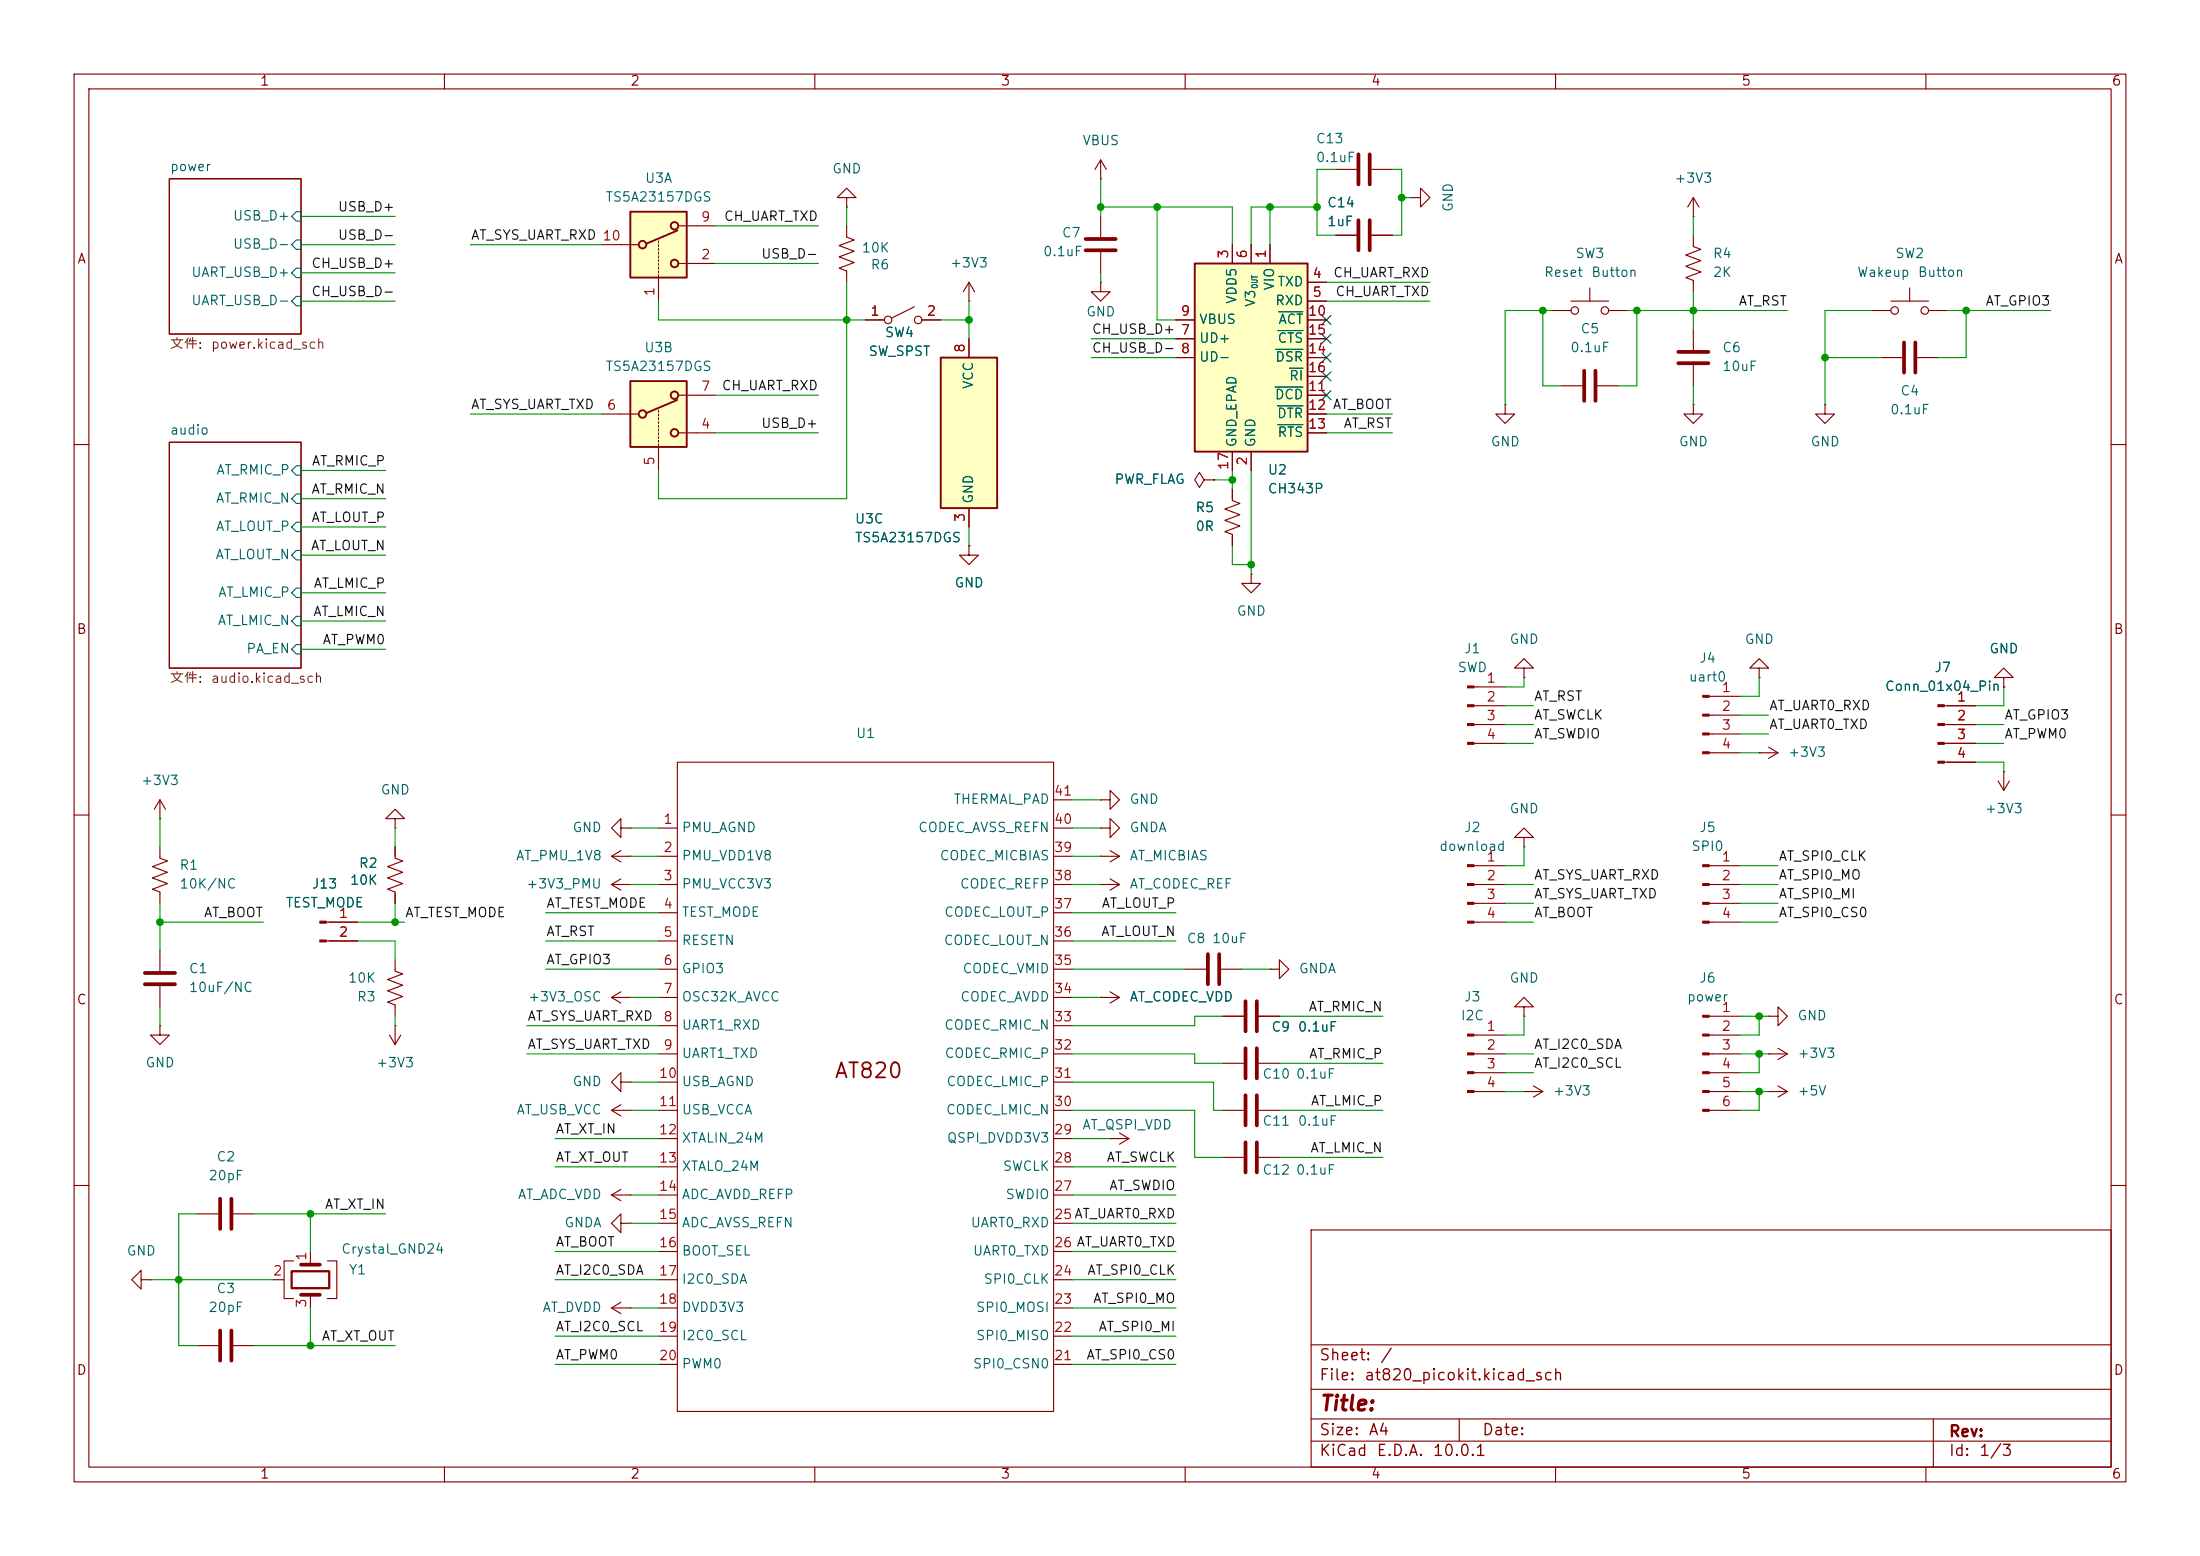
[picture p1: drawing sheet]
<svg xmlns="http://www.w3.org/2000/svg" width="297mm" height="210mm" viewBox="0 0 297 210" stroke-linecap="round" stroke-linejoin="round" font-family="sans-serif">
<g fill="none" stroke="#840000" stroke-width=".15">
<path d="M10 10h277v190h-277zM12 12h273v186h-273zM60 10v2M110 10v2M160 10v2M210 10v2M260 10v2M22.9 24.1h17.7v21h-17.7zM214.6 38.9v1.7M228.6 31.8v1.5l1 .4-2 .7 2 .8-2 .7 2 .8-2 .8 1 .3v1.6M228.6 29.2h.1M228.6 26.7v2.5"/>
<path d="M228.6 26.7l-.8 1.2M228.6 26.7l.8 1.2M257.8 38.9v1.7M22.9 59.7h17.7v30.5h-17.7zM209.5 41.9h2.6M210.8 52.1h2.8M212.1 40.6h5.1M215.6 52.1h2.8M217.2 41.9h2.5M228.6 54.6v1.3h1.3l-1.3 1.3-1.3-1.3h1.3M228.6 54.6h.1M228.6 44.5v2.7"/>
<path d="M228.6 49.3v2.8M246.4 54.6v1.3h1.2l-1.2 1.3-1.3-1.3h1.3M246.4 54.6h.1M252.7 41.9h2.6M255.3 40.6h5M260.3 41.9h2.6M10 60h2M130.8 73.7v1.2h1.3l-1.3 1.3-1.3-1.3h1.3M130.8 73.7h.1M166.4 66v1.6l1 .3-2 .8 2 .8-2 .7 2 .8-2 .8 1 .3v1.6M285 60h2M10 110h2"/>
<path d="M53.3 114.3v1.5l1.1 .4-2.1 .8 2.1 .7-2.1 .8 2.1 .8-2.1 .7 1 .4v1.5M53.3 110.5h1.3l-1.3-1.3-1.2 1.3h1.2v1.3M53.3 111.8h.1M285 110h2M82.5 134.6l1.3 .8M82.5 134.6h2.6M83.8 133.9l-1.3 .7M85.1 134.6h.1M82.5 149.9l1.3 .7M82.5 149.9h2.6M83.8 149.1l-1.3 .8M85.1 149.9h.1"/>
<path d="M165.1 156.2h2.8M165.1 149.9h2.8M169.9 156.2h2.8M169.9 149.9h2.8M10 160h2M36.8 172.7h1.6M39.6 170.2h-1.2v5.1h1.2M41.9 168.9v1.8M41.9 174.8v1.7M44.2 170.2h1.3v5.1h-1.3M82.5 176.5l1.3 .8M82.5 176.5h2.6"/>
<path d="M82.5 161.3l1.3 .8M82.5 161.3h2.6M83.8 175.8l-1.3 .7M83.8 160.5l-1.3 .8M85.1 176.5h.1M85.1 161.3h.1M177 166h108v32h-108zM285 160h2M60 198v2M110 198v2M160 198v2M177 194.5h108"/>
<path d="M177 191.5h108M177 187.5h108M177 181.5h108M197 191.5v3M210 198v2M260 198v2M261 191.5v6.5"/>
<circle cx="212.6" cy="41.9" r=".51"/>
<circle cx="216.7" cy="41.9" r=".51"/>
<circle cx="255.8" cy="41.9" r=".51"/>
<circle cx="259.8" cy="41.9" r=".51"/>
</g>
<path d="M39.4 29.2l.6-.6h.6v1.2h-.6zM39.4 33l.6-.6h.6v1.3h-.6zM39.4 36.8l.6-.6h.6v1.3h-.6zM39.4 40.6l.6-.6h.6v1.3h-.6zM39.4 67.3l.6-.6h.6v1.2h-.6zM39.4 71.1l.6-.6h.6v1.3h-.6zM40 62.9h.6v1.2h-.6l-.6-.6zM40 74.3h.6v1.3h-.6l-.6-.7zM39.4 80l.6-.6h.6v1.2h-.6zM40 83.2h.6v1.3h-.6l-.6-.7zM40 87h.6v1.3h-.6l-.6-.7z" fill="none" stroke="#006464" stroke-width=".15"/>
<path d="M213.9 50v4.1M215.4 50v4.1M226.6 47.5h4M226.6 49h4M168.1 147.8v4.1M168.1 154.2v4M169.7 147.8v4.1M169.7 154.2v4M40.6 170.7h2.6M40.6 174.8h2.6" fill="none" stroke="#840000" stroke-width=".51"/>
<path d="M39.4 171.6h5v2.3h-5z" fill="none" stroke="#840000" stroke-width=".3"/>
<path d="M127 48.3h7.6v20.3h-7.6z" fill="#ffffc2"/>
<path d="M127 48.3h7.6v20.3h-7.6z" fill="none" stroke="#840000" stroke-width=".25"/>
<g fill="none" stroke="#840000" stroke-width=".15">
<path d="M190.5 26.7h1.3v-1.3l1.2 1.3-1.2 1.2v-1.2M190.5 26.7h.1M116.8 43.2h2.6M123.4 41.4l-3 1.5M124.5 43.2h2.5M130.8 45.7v2.6M130.8 68.6v2.5M148.6 111.8h1.3v-1.3l1.2 1.3-1.2 1.2v-1.2M148.6 111.8h.1M148.6 108h1.3v-1.3l1.2 1.3-1.2 1.2v-1.2M148.6 108h.1M148.6 115.6h.1"/>
<path d="M148.6 119.4h.1M148.6 115.6h2.5M148.6 119.4h2.5M149.9 114.8l1.2 .8M149.9 118.6l1.2 .8M151.1 115.6l-1.2 .7M151.1 119.4l-1.2 .7M148.6 134.6h.1M148.6 134.6h2.5M149.9 133.9l1.2 .7M151.1 134.6l-1.2 .8M160 130.8h2.8"/>
<path d="M164.8 130.8h2.8M165.1 137.2h2.8M169.9 137.2h2.8M171.4 130.8h1.3v-1.3l1.3 1.3-1.3 1.3v-1.3M171.4 130.8h.1M83.8 146.1v-1.3l-1.3 1.3 1.3 1.2v-1.2h1.3M85.1 146.1h.1M149.9 153.7h.1M149.9 153.7h2.5M151.1 152.9l1.3 .8M152.4 153.7l-1.3 .7M165.1 143.5h2.8"/>
<path d="M169.9 143.5h2.8"/>
<circle cx="119.9" cy="43.2" r=".51"/>
<circle cx="124" cy="43.2" r=".51"/>
</g>
<path d="M163.1 128.8v4M164.6 128.8v4M168.1 135.1v4.1M169.7 135.1v4.1M168.1 141.5v4M169.7 141.5v4" fill="none" stroke="#840000" stroke-width=".51"/>
<path d="M85.1 51.4h7.6v8.9h-7.6z" fill="#ffffc2"/>
<g fill="none" stroke="#840000" stroke-width=".15">
<path d="M81.3 55.9h4.8M88.9 55.4v.2M88.9 55.9v.2M88.9 56.4v.2M88.9 56.9v.3M88.9 57.4v.3M88.9 57.9v.3M88.9 58.4v.3M88.9 58.9v.3M88.9 59.4v.3M88.9 59.9v.3M91.7 53.3h4.8"/>
<path d="M91.7 58.4h4.8M88.9 60.5v3M88.9 111.8h2.5M88.9 115.6h2.5M88.9 119.4h2.5M91.4 102.9h50.8v87.6h-50.8zM142.2 111.8h2.6M142.2 115.6h2.6M142.2 119.4h2.6M142.2 108h2.6M88.9 123.2h2.5M88.9 127h2.5"/>
<path d="M88.9 130.8h2.5M88.9 134.6h2.5M88.9 138.4h2.5M142.2 123.2h2.6M142.2 127h2.6M142.2 130.8h2.6M142.2 134.6h2.6M142.2 138.4h2.6M88.9 142.2h2.5M88.9 146.1h2.5M88.9 149.9h2.5M88.9 153.7h2.5"/>
<path d="M88.9 157.5h2.5M142.2 142.2h2.6M142.2 146.1h2.6M142.2 149.9h2.6M142.2 153.7h2.6M142.2 157.5h2.6M88.9 161.3h2.5M88.9 165.1h2.5M88.9 168.9h2.5M88.9 172.7h2.5M88.9 176.5h2.5M142.2 161.3h2.6"/>
<path d="M142.2 165.1h2.6M142.2 168.9h2.6M142.2 172.7h2.6M142.2 176.5h2.6M88.9 180.3h2.5M88.9 184.2h2.5M142.2 180.3h2.6M142.2 184.2h2.6"/>
</g>
<g fill="none" stroke="#840000" stroke-width=".25">
<path d="M85.1 51.4h7.6v8.9h-7.6zM91.4 54l-4.2 1.8"/>
<circle cx="86.7" cy="55.9" r=".51"/>
<circle cx="91.1" cy="53.3" r=".51"/>
<circle cx="91.1" cy="58.4" r=".51"/>
</g>
<path d="M161.3 35.6h15.2v25.4h-15.2z" fill="#ffffc2"/>
<path d="M161.3 35.6h15.2v25.4h-15.2z" fill="none" stroke="#840000" stroke-width=".25"/>
<g fill="none" stroke="#840000" stroke-width=".15">
<path d="M114.3 30.5v1.5l1 .4-2 .7 2 .8-2 .8 2 .7-2 .8 1 .4v1.5M130.8 38.1l-.8 1.3M130.8 38.1l.8 1.3M130.8 38.1v2.5M148.6 24.1h.1M148.6 38.1v1.3h1.3l-1.3 1.2-1.3-1.2h1.3M148.6 38.1h.1M148.6 21.6l-.8 1.3M148.6 21.6l.8 1.3M148.6 21.6v2.5M148.6 29.2v2.8M148.6 34v2.8"/>
<path d="M166.4 33v2.6M168.9 33v2.6M171.4 33v2.6M176.5 38.1h2.6M180.3 31.8h2.8M185.2 31.8h2.8M130.8 40.6h.1M158.7 45.7h2.6M158.7 48.3h2.6M158.7 43.2h2.6M176.5 40.6h2.6M176.5 45.7h2.6"/>
<path d="M176.5 48.3h2.6M176.5 43.2h2.6M176.5 53.3h2.6M176.5 55.9h2.6M176.5 58.4h2.6M176.5 50.8h2.6M203.2 54.6v1.3h1.3l-1.3 1.3-1.3-1.3h1.3M203.2 54.6h.1M162.6 64.8l-.7-1-.6 1 .6 1 .7-1h1.2M163.8 64.8h.1M166.4 61v2.5M168.9 77.5v1.2h1.3l-1.3 1.3-1.3-1.3h1.3"/>
<path d="M168.9 77.5h.1M168.9 61v2.5M83.8 111.8v-1.3l-1.3 1.3 1.3 1.2v-1.2h1.3M85.1 111.8h.1M199 116.8h4.2M199 119.4h4.2M230.7 116.8h4.2M230.7 119.4h4.2M237.5 101.6h.1M237.5 101.6h2.5M238.8 100.8l1.2 .8M240 101.6l-1.2 .8"/>
<path d="M44 124.5h4.3M44 127h4.3M199 124.5h4.2M199 121.9h4.2M230.7 124.5h4.2M230.7 121.9h4.2M238.8 137.2h1.2v-1.3l1.3 1.3-1.3 1.2v-1.2M238.8 137.2h.1M19 172.7v-1.2l-1.2 1.2 1.2 1.3v-1.3h1.3M20.3 172.7h.1M26.7 181.6h2.8M31.5 181.6h2.8"/>
</g>
<path d="M172.1 52.2h3.8M172.2 47.2h3.7M172.4 54.8h3.5M172.5 57.3h3.4M172.5 44.6h3.4M172.6 42.1h3.3M174.1 49.7h1.8" fill="none" stroke="#006464" stroke-width=".15"/>
<path d="M146.6 32.3h4M146.6 33.8h4M183.4 29.7v4.1M184.9 29.7v4.1M29.7 179.6v4M31.2 179.6v4" fill="none" stroke="#840000" stroke-width=".51"/>
<g fill="#840000" stroke="#840000" stroke-width=".15">
<path d="M43.2 124.3h.8v.3h-.8z"/>
<path d="M43.2 126.9h.8v.2h-.8z"/>
<path d="M198.1 116.7h.9v.3h-.9z"/>
<path d="M198.1 119.3h.9v.2h-.9z"/>
<path d="M198.1 121.8h.9v.2h-.9z"/>
<path d="M198.1 124.3h.9v.3h-.9z"/>
<path d="M229.9 116.7h.8v.3h-.8z"/>
<path d="M229.9 119.3h.8v.2h-.8z"/>
<path d="M229.9 121.8h.8v.2h-.8z"/>
<path d="M229.9 124.3h.8v.3h-.8z"/>
</g>
<path d="M85.1 28.6h7.6v8.9h-7.6z" fill="#ffffc2"/>
<g fill="none" stroke="#840000" stroke-width=".15">
<path d="M81.3 33h4.8M88.9 32.5v.3M88.9 33v.3M88.9 33.5v.3M88.9 34v.3M88.9 34.5v.3M88.9 35.1v.2M88.9 35.6v.2M88.9 36.1v.2M88.9 36.6v.2M88.9 37.1v.2M88.9 37.6v3"/>
<path d="M91.7 30.5h4.8M91.7 35.6h4.8M114.3 26.7h1.3l-1.3-1.3-1.3 1.3h1.3v1.2M114.3 27.9h.1M166.4 33v2.6M168.9 33v2.6M171.4 33v2.6M176.5 38.1h2.6M180.3 22.9h2.8M180.3 31.8h2.8M185.2 22.9h2.8M185.2 31.8h2.8"/>
<path d="M116.8 43.2h2.6M124.5 43.2h2.5M130.8 45.7v2.6M158.7 48.3h2.6M158.7 43.2h2.6M158.7 45.7h2.6M176.5 48.3h2.6M176.5 43.2h2.6M176.5 40.6h2.6M176.5 45.7h2.6M176.5 53.3h2.6M176.5 55.9h2.6"/>
<path d="M176.5 58.4h2.6M176.5 50.8h2.6M254 48.3h2.8M258.8 48.3h2.8M130.8 73.7h.1M130.8 68.6v2.5M163.8 64.8h.1M166.4 61v2.5M166.4 66v1.3M166.4 72.4v1.3M168.9 61v2.5M199 95.3h4.2"/>
<path d="M199 97.8h4.2M199 92.7h4.2M205.7 90.2h1.3l-1.3-1.3-1.2 1.3h1.2v1.2M205.7 91.4h.1M230.7 94h4.2M230.7 96.5h4.2M230.7 99.1h4.2M237.5 90.2h1.3l-1.3-1.3-1.3 1.3h1.3v1.2M237.5 91.4h.1M262.5 95.3h4.2M262.5 97.8h4.2M270.5 91.4h1.3l-1.3-1.2-1.3 1.2h1.3v1.3"/>
<path d="M270.5 92.7h.1M21.6 114.3v1.5l1 .4-2 .8 2 .7-2 .8 2 .8-2 .7 1 .4v1.5M21.6 110.5h.1M21.6 108v2.5M21.6 108l-.8 1.2M21.6 108l.8 1.2M53.3 114.3v1.3M82.5 119.4l1.3 .7M82.5 119.4h2.6M82.5 115.6l1.3 .7M82.5 115.6h2.6M83.8 118.6l-1.3 .8"/>
<path d="M83.8 114.8l-1.3 .8M85.1 119.4h.1M85.1 115.6h.1M199 100.3h4.2M205.7 113h1.3l-1.3-1.2-1.2 1.2h1.2v1.3M205.7 114.3h.1M230.7 101.6h4.2M262.5 100.3h4.2M262.5 102.9h4.2M269.7 105.4l.8 1.3M270.5 104.1h.1M270.5 104.1v2.6"/>
<path d="M271.3 105.4l-.8 1.3M21.6 138.4v1.3h1.3l-1.3 1.3-1.3-1.3h1.3M21.6 138.4h.1M21.6 128.3v2.8M21.6 133.1v2.8M44.4 124.5h3.9M44.4 127h3.9M52.6 139.7l.7 1.3M53.3 129.5v1.6l1.1 .3-2.1 .8 2.1 .8-2.1 .7 2.1 .8-2.1 .8 1 .3v1.6M53.3 138.4h.1M53.3 120.7v1.2M53.3 138.4v2.6"/>
<path d="M54.1 139.7l-.8 1.3M148.6 134.6h.1M165.1 137.2h2.8M169.9 137.2h2.8M199 139.7h4.2M205.7 135.9h1.3l-1.3-1.3-1.2 1.3h1.2v1.3M205.7 137.2h.1M230.7 139.7h4.2M230.7 137.2h4.2M199 147.3h4.2M199 142.2h4.2M199 144.8h4.2"/>
<path d="M205.7 147.3h.1M205.7 147.3h2.6M207 146.6l1.3 .7M208.3 147.3l-1.3 .8M230.7 147.3h4.2M230.7 142.2h4.2M230.7 144.8h4.2M230.7 149.9h4.2M238.8 142.2h.1M238.8 147.3h.1M238.8 147.3h2.5M238.8 142.2h2.5"/>
<path d="M240 141.5l1.3 .7M240 146.6l1.3 .7M241.3 142.2l-1.3 .8M241.3 147.3l-1.3 .8M26.7 163.8h2.8M31.5 163.8h2.8M83.8 165.1v-1.3l-1.3 1.3 1.3 1.3v-1.3h1.3M85.1 165.1h.1"/>
</g>
<g fill="none" stroke="#840000" stroke-width=".25">
<path d="M85.1 28.6h7.6v8.9h-7.6zM91.4 31.1l-4.2 1.8"/>
<circle cx="86.7" cy="33" r=".51"/>
<circle cx="91.1" cy="30.5" r=".51"/>
<circle cx="91.1" cy="35.6" r=".51"/>
</g>
<path d="M183.4 20.8v4.1M184.9 20.8v4.1M257 46.2v4.1M258.6 46.2v4.1M19.6 131.3h4M19.6 132.8h4M29.7 161.8v4.1M31.2 161.8v4.1" fill="none" stroke="#840000" stroke-width=".51"/>
<g fill="#840000" stroke="#840000" stroke-width=".15">
<path d="M198.1 139.6h.9v.2h-.9z"/>
<path d="M198.1 142.1h.9v.3h-.9z"/>
<path d="M198.1 144.7h.9v.2h-.9z"/>
<path d="M198.1 147.2h.9v.2h-.9z"/>
<path d="M229.9 137h.8v.3h-.8z"/>
<path d="M229.9 139.6h.8v.2h-.8z"/>
<path d="M229.9 142.1h.8v.3h-.8z"/>
<path d="M229.9 144.7h.8v.2h-.8z"/>
<path d="M229.9 147.2h.8v.2h-.8z"/>
<path d="M229.9 149.7h.8v.3h-.8z"/>
<path d="M229.9 93.9h.8v.2h-.8z"/>
<path d="M229.9 96.4h.8v.2h-.8z"/>
<path d="M229.9 98.9h.8v.3h-.8z"/>
<path d="M229.9 101.5h.8v.2h-.8z"/>
<path d="M261.6 95.1h.9v.3h-.9z"/>
<path d="M261.6 97.7h.9v.2h-.9z"/>
<path d="M261.6 100.2h.9v.3h-.9z"/>
<path d="M261.6 102.7h.9v.3h-.9z"/>
<path d="M198.1 92.6h.9v.2h-.9z"/>
<path d="M198.1 95.1h.9v.3h-.9z"/>
<path d="M198.1 97.7h.9v.2h-.9z"/>
<path d="M198.1 100.2h.9v.3h-.9z"/>
</g>
<g fill="none" stroke="#009600" stroke-width=".15">
<path d="M40.6 33h12.7M40.6 36.8h12.7M40.6 29.2h12.7M63.5 33h17.8M96.5 30.5h14M96.5 35.6h14M114.3 38.1v29.2h-25.4v-3.8M114.3 27.9v2.6M148.6 27.9h17.8v5.1M148.6 24.1v5.1M148.6 36.8v1.3M156.2 27.9v15.3h2.5"/>
<path d="M171.4 27.9v5.1M177.8 27.9h-8.9v5.1M179.1 38.1h13.9M180.3 22.9h-2.5v8.9h2.5M188 22.9h1.2v8.9h-1.2M189.2 26.7h1.3M228.6 29.2v2.6M228.6 39.4v5.1M40.6 40.6h12.7M63.5 55.9h17.8M88.9 40.6v2.6h27.9M96.5 53.3h14"/>
<path d="M96.5 58.4h14M127 43.2h3.8M130.8 40.6v5.1M147.3 45.7h11.4M147.3 48.3h11.4M179.1 55.9h8.9M179.1 58.4h8.9M179.1 40.6h13.9M208.3 41.9v10.2h2.5M209.5 41.9h-6.3v12.7M219.7 41.9h21.6M221 41.9v10.2h-2.6"/>
<path d="M228.6 52.1v2.5M246.4 48.3h7.6M252.7 41.9h-6.3v12.7M262.9 41.9h14M265.4 41.9v6.4h-3.8M40.6 74.9h11.5M40.6 67.3h11.5M40.6 63.5h11.5M40.6 71.1h11.5M130.8 71.1v2.6M163.8 64.8h2.6M166.4 63.5v2.5"/>
<path d="M166.4 73.7v2.5h2.5M168.9 63.5v14M40.6 83.8h11.5M40.6 80h11.5M40.6 87.6h11.5M203.2 95.3h3.8M203.2 97.8h3.8M205.7 91.4v1.3h-2.5M234.9 96.5h3.9M234.9 99.1h3.9M237.5 91.4v2.6h-2.6M266.7 97.8h3.8"/>
<path d="M270.5 92.7v2.6h-3.8M21.6 110.5v3.8M53.3 111.8v2.5M85.1 119.4h3.8M85.1 115.6h3.8M85.1 111.8h3.8M144.8 119.4h3.8M144.8 115.6h3.8M144.8 108h3.8M144.8 111.8h3.8M203.2 119.4h3.8M203.2 100.3h3.8"/>
<path d="M205.7 114.3v2.5h-2.5M234.9 119.4h5.1M234.9 116.8h5.1M234.9 101.6h2.6M266.7 102.9h3.8v1.2M266.7 100.3h3.8M21.6 121.9v6.4M21.6 135.9v2.5M21.6 124.5h14M48.3 124.5h6.3M48.3 127h5v2.5M53.3 121.9v2.6"/>
<path d="M53.3 137.2v1.2M71.1 138.4h17.8M73.7 127h15.2M73.7 123.2h15.2M73.7 130.8h15.2M85.1 134.6h3.8M144.8 127h13.9M144.8 123.2h13.9M144.8 130.8h15.2M144.8 134.6h3.8M165.1 137.2h-3.8v1.2h-16.5M167.6 130.8h3.8"/>
<path d="M172.7 137.2h14M203.2 124.5h3.8M203.2 121.9h3.8M205.7 137.2v2.5h-2.5M234.9 124.5h5.1M234.9 121.9h5.1M234.9 137.2h3.9M237.5 137.2v2.5h-2.6M71.1 142.2h17.8M74.9 157.5h14M74.9 153.7h14M85.1 149.9h3.8"/>
<path d="M85.1 146.1h3.8M144.8 157.5h13.9M144.8 153.7h5.1M144.8 142.2h16.5v1.3h3.8M144.8 149.9h16.5v6.3h3.8M144.8 146.1h19v3.8h1.3M172.7 156.2h14M172.7 149.9h14M172.7 143.5h14M203.2 142.2h3.8M203.2 147.3h2.5M203.2 144.8h3.8"/>
<path d="M234.9 142.2h3.9M234.9 147.3h3.9M237.5 142.2v2.6h-2.6M237.5 147.3v2.6h-2.6M20.3 172.7h16.5M26.7 163.8h-2.6v17.8h2.6M34.3 163.8h17.8M41.9 163.8v5.1M41.9 176.5v5.1M74.9 168.9h14M74.9 172.7h14M85.1 161.3h3.8"/>
<path d="M85.1 176.5h3.8M85.1 165.1h3.8M144.8 161.3h13.9M144.8 176.5h13.9M144.8 168.9h13.9M144.8 172.7h13.9M144.8 165.1h13.9M34.3 181.6h19M74.9 180.3h14M74.9 184.2h14M144.8 180.3h13.9M144.8 184.2h13.9"/>
</g>
<path d="M178.5 52.7l1.2 1.2M178.5 47.7l1.2 1.2M178.5 50.2l1.2 1.2M178.5 45.1l1.2 1.2M178.5 42.6l1.2 1.2M179.7 52.7l-1.2 1.2M179.7 47.7l-1.2 1.2M179.7 50.2l-1.2 1.2M179.7 45.1l-1.2 1.2M179.7 42.6l-1.2 1.2" fill="none" stroke="#000084" stroke-width=".15"/>
<path d="M172.1 52.2h3.8M172.2 47.2h3.7M172.4 54.8h3.5M172.5 57.3h3.4M172.5 44.6h3.4M172.6 42.1h3.3M174.1 49.7h1.8" fill="none" stroke="#006464" stroke-width=".15"/>
<g fill="#009600" stroke="#009600" stroke-width=".14">
<circle cx="166.4" cy="64.8" r=".46"/>
<circle cx="41.9" cy="181.6" r=".46"/>
<circle cx="24.1" cy="172.7" r=".46"/>
<circle cx="41.9" cy="163.8" r=".46"/>
<circle cx="21.6" cy="124.5" r=".46"/>
<circle cx="53.3" cy="124.5" r=".46"/>
<circle cx="130.8" cy="43.2" r=".46"/>
<circle cx="114.3" cy="43.2" r=".46"/>
<circle cx="189.2" cy="26.7" r=".46"/>
<circle cx="177.8" cy="27.9" r=".46"/>
<circle cx="237.5" cy="137.2" r=".46"/>
<circle cx="237.5" cy="142.2" r=".46"/>
<circle cx="237.5" cy="147.3" r=".46"/>
<circle cx="221" cy="41.9" r=".46"/>
<circle cx="228.6" cy="41.9" r=".46"/>
<circle cx="208.3" cy="41.9" r=".46"/>
<circle cx="265.4" cy="41.9" r=".46"/>
<circle cx="246.4" cy="48.3" r=".46"/>
<circle cx="171.4" cy="27.9" r=".46"/>
<circle cx="156.2" cy="27.9" r=".46"/>
<circle cx="168.9" cy="76.2" r=".46"/>
<circle cx="148.6" cy="27.9" r=".46"/>
</g>
<g font-size="2" fill="#840000">
<text x="112.5" y="146">AT820</text>
<text x="178" y="190.9">Title:</text>
</g>
<g font-size="1.5" fill="#840000">
<text x="178" y="184">Sheet:</text>
<text x="186.2" y="184">/</text>
<text x="178" y="186.7">File:</text>
<text x="184.1" y="186.7">at820_picokit.kicad_sch</text>
<text x="178" y="196.9">KiCad</text>
<text x="178" y="194.1">Size:</text>
<text x="184.7" y="194.1">A4</text>
<text x="185.7" y="196.9">E.D.A.</text>
<text x="193.3" y="196.9">10.0.1</text>
<text x="200" y="194.1">Date:</text>
<text x="263" y="194.3">Rev:</text>
<text x="263" y="196.9">Id:</text>
<text x="267.1" y="196.9">1/3</text>
</g>
<g font-size="1.3" fill="#840000">
<text x="35" y="11.9">1</text>
<text x="85" y="11.9">2</text>
<text x="135" y="11.9">3</text>
<text x="185" y="11.9">4</text>
<text x="235" y="11.9">5</text>
<text x="285" y="11.9">6</text>
<text x="10.3" y="35.9">A</text>
<text x="285.3" y="35.9">A</text>
<text x="10.3" y="85.9">B</text>
<text x="285.3" y="85.9">B</text>
<text x="10.3" y="135.9">C</text>
<text x="285.3" y="135.9">C</text>
<text x="10.3" y="185.9">D</text>
<text x="285.3" y="185.9">D</text>
<text x="35" y="199.9">1</text>
<text x="85" y="199.9">2</text>
<text x="135" y="199.9">3</text>
<text x="185" y="199.9">4</text>
<text x="235" y="199.9">5</text>
<text x="285" y="199.9">6</text>
</g>
<g font-size="1.3" fill="#006464">
<text x="22.9" y="23.4">power</text>
<text x="112.3" y="23.7">GND</text>
<text x="146" y="19.9">VBUS</text>
<text x="177.6" y="19.7">C13</text>
<text x="177.6" y="22.2">0.1uF</text>
<text x="81.7" y="27.5">TS5A23157DGS</text>
<text x="87" y="25">U3A</text>
<text x="179.1" y="28.3">C14</text>
<text x="196.4" y="28.7" transform="rotate(-90 196.4 28.7)">GND</text>
<text x="226" y="25">+3V3</text>
<text x="31.4" y="30.1">USB_D+</text>
<text x="31.4" y="33.9">USB_D-</text>
<text x="116.2" y="34.4">10K</text>
<text x="140.7" y="34.9">0.1uF</text>
<text x="143.3" y="32.4">C7</text>
<text x="179.1" y="30.8">1uF</text>
<text x="212.6" y="35.2">SW3</text>
<text x="231.1" y="35.2">R4</text>
<text x="255.8" y="35.2">SW2</text>
<text x="25.7" y="37.7">UART_USB_D+</text>
<text x="25.7" y="41.5">UART_USB_D-</text>
<text x="117.4" y="36.7">R6</text>
<text x="128.2" y="36.4">+3V3</text>
<text x="167.2" y="41.1" transform="rotate(-90 167.2 41.1)">VDD5</text>
<text x="169.8" y="41.5" transform="rotate(-90 169.8 41.5)">V3</text>
<text x="172.1" y="41.5">RXD</text>
<text x="172.3" y="39.3" transform="rotate(-90 172.3 39.3)">VIO</text>
<text x="172.4" y="39">TXD</text>
<text x="208.4" y="37.7">Reset</text>
<text x="214.7" y="37.7">Button</text>
<text x="231.1" y="37.7">2K</text>
<text x="250.6" y="37.7">Wakeup</text>
<text x="258.8" y="37.7">Button</text>
<text x="86.9" y="47.9">U3B</text>
<text x="119.4" y="45.8">SW4</text>
<text x="146.6" y="43">GND</text>
<text x="161.8" y="46.6">UD+</text>
<text x="161.8" y="44">VBUS</text>
<text x="172.4" y="46.6">CTS</text>
<text x="172.5" y="44">ACT</text>
<text x="211.9" y="47.9">0.1uF</text>
<text x="213.3" y="45.3">C5</text>
<text x="232.4" y="47.9">C6</text>
<text x="81.7" y="50.4">TS5A23157DGS</text>
<text x="117.2" y="48.4">SW_SPST</text>
<text x="131.7" y="52.6" transform="rotate(-90 131.7 52.6)">VCC</text>
<text x="161.8" y="49.1">UD-</text>
<text x="172.1" y="49.1">DSR</text>
<text x="173.9" y="51.7">RI</text>
<text x="232.4" y="50.4">10uF</text>
<text x="256.5" y="53.7">C4</text>
<text x="22.9" y="59">audio</text>
<text x="172" y="54.2">DCD</text>
<text x="172.3" y="56.7">DTR</text>
<text x="172.4" y="59.3">RTS</text>
<text x="255.1" y="56.2">0.1uF</text>
<text x="29.1" y="64.4">AT_RMIC_P</text>
<text x="150.4" y="65.6">PWR_FLAG</text>
<text x="167.2" y="60.5" transform="rotate(-90 167.2 60.5)">GND_EPAD</text>
<text x="169.8" y="60.5" transform="rotate(-90 169.8 60.5)">GND</text>
<text x="171.1" y="64.4">U2</text>
<text x="201.2" y="60.6">GND</text>
<text x="226.6" y="60.6">GND</text>
<text x="244.3" y="60.6">GND</text>
<text x="29.1" y="68.2">AT_RMIC_N</text>
<text x="29.1" y="72">AT_LOUT_P</text>
<text x="115.3" y="71">U3C</text>
<text x="131.7" y="68.1" transform="rotate(-90 131.7 68.1)">GND</text>
<text x="161.3" y="69.4">R5</text>
<text x="161.3" y="72">0R</text>
<text x="171.1" y="66.9">CH343P</text>
<text x="29" y="75.8">AT_LOUT_N</text>
<text x="115.3" y="73.5">TS5A23157DGS</text>
<text x="29.4" y="80.9">AT_LMIC_P</text>
<text x="128.8" y="79.6">GND</text>
<text x="166.9" y="83.4">GND</text>
<text x="29.3" y="84.7">AT_LMIC_N</text>
<text x="33.2" y="88.5">PA_EN</text>
<text x="197.6" y="88.5">J1</text>
<text x="203.7" y="87.2">GND</text>
<text x="229.3" y="89.8">J4</text>
<text x="235.5" y="87.2">GND</text>
<text x="268.5" y="88.5">GND</text>
<text x="196.7" y="91">SWD</text>
<text x="227.9" y="92.3">uart0</text>
<text x="254.4" y="93.6">Conn_01x04_Pin</text>
<text x="261.1" y="91">J7</text>
<text x="115.5" y="99.9">U1</text>
<text x="18.9" y="106.3">+3V3</text>
<text x="51.3" y="107.5">GND</text>
<text x="241.3" y="102.5">+3V3</text>
<text x="77.2" y="112.6">GND</text>
<text x="91.9" y="112.6">PMU_AGND</text>
<text x="123.9" y="112.6">CODEC_AVSS_REFN</text>
<text x="128.6" y="108.8">THERMAL_PAD</text>
<text x="152.4" y="112.6">GNDA</text>
<text x="152.4" y="108.8">GND</text>
<text x="197.6" y="112.6">J2</text>
<text x="203.7" y="110.1">GND</text>
<text x="229.3" y="112.6">J5</text>
<text x="267.9" y="110.1">+3V3</text>
<text x="24.1" y="117.7">R1</text>
<text x="47.2" y="119.7">10K</text>
<text x="48.4" y="117.4">R2</text>
<text x="69.6" y="116.4">AT_PMU_1V8</text>
<text x="91.9" y="116.4">PMU_VDD1V8</text>
<text x="126.8" y="116.4">CODEC_MICBIAS</text>
<text x="152.4" y="116.4">AT_MICBIAS</text>
<text x="194.2" y="115.2">download</text>
<text x="228.3" y="115.2">SPI0</text>
<text x="24.1" y="120.2">10K/NC</text>
<text x="38.5" y="122.8">TEST_MODE</text>
<text x="42" y="120.2">J13</text>
<text x="71" y="120.2">+3V3_PMU</text>
<text x="91.9" y="120.2">PMU_VCC3V3</text>
<text x="91.9" y="124.1">TEST_MODE</text>
<text x="127.4" y="124.1">CODEC_LOUT_P</text>
<text x="129.5" y="120.2">CODEC_REFP</text>
<text x="152.4" y="120.2">AT_CODEC_REF</text>
<text x="25.4" y="131.7">C1</text>
<text x="91.9" y="127.9">RESETN</text>
<text x="91.9" y="131.7">GPIO3</text>
<text x="127.3" y="127.9">CODEC_LOUT_N</text>
<text x="129.9" y="131.7">CODEC_VMID</text>
<text x="160.1" y="127.6">C8</text>
<text x="163.5" y="127.6">10uF</text>
<text x="175.3" y="131.7">GNDA</text>
<text x="25.4" y="134.2">10uF/NC</text>
<text x="46.9" y="132.9">10K</text>
<text x="48.1" y="135.5">R3</text>
<text x="71.2" y="135.5">+3V3_OSC</text>
<text x="91.9" y="135.5">OSC32K_AVCC</text>
<text x="129.6" y="135.5">CODEC_AVDD</text>
<text x="152.4" y="135.5">AT_CODEC_VDD</text>
<text x="197.6" y="135.5">J3</text>
<text x="203.7" y="132.9">GND</text>
<text x="227.7" y="135.5">power</text>
<text x="229.3" y="132.9">J6</text>
<text x="91.9" y="139.3">UART1_RXD</text>
<text x="91.9" y="143.1">UART1_TXD</text>
<text x="127.4" y="139.3">CODEC_RMIC_N</text>
<text x="127.4" y="143.1">CODEC_RMIC_P</text>
<text x="171.6" y="139.5">C9</text>
<text x="175.1" y="139.5">0.1uF</text>
<text x="197.1" y="138">I2C</text>
<text x="242.6" y="138">GND</text>
<text x="242.6" y="143.1">+3V3</text>
<text x="19.6" y="144.4">GND</text>
<text x="50.7" y="144.4">+3V3</text>
<text x="77.2" y="146.9">GND</text>
<text x="91.9" y="146.9">USB_AGND</text>
<text x="127.7" y="146.9">CODEC_LMIC_P</text>
<text x="170.3" y="145.9">C10</text>
<text x="174.9" y="145.9">0.1uF</text>
<text x="209.6" y="148.2">+3V3</text>
<text x="242.6" y="148.2">+5V</text>
<text x="69.6" y="150.7">AT_USB_VCC</text>
<text x="91.9" y="150.7">USB_VCCA</text>
<text x="91.9" y="154.5">XTALIN_24M</text>
<text x="127.6" y="150.7">CODEC_LMIC_N</text>
<text x="127.7" y="154.5">QSPI_DVDD3V3</text>
<text x="146" y="152.8">AT_QSPI_VDD</text>
<text x="170.3" y="152.2">C11</text>
<text x="175.1" y="152.2">0.1uF</text>
<text x="28.1" y="159.6">20pF</text>
<text x="29.1" y="157.1">C2</text>
<text x="91.9" y="158.3">XTALO_24M</text>
<text x="135.3" y="158.3">SWCLK</text>
<text x="170.3" y="158.9">C12</text>
<text x="174.9" y="158.9">0.1uF</text>
<text x="69.8" y="162.2">AT_ADC_VDD</text>
<text x="76.1" y="166">GNDA</text>
<text x="91.9" y="162.2">ADC_AVDD_REFP</text>
<text x="91.9" y="166">ADC_AVSS_REFN</text>
<text x="130.9" y="166">UART0_RXD</text>
<text x="135.7" y="162.2">SWDIO</text>
<text x="17" y="169.8">GND</text>
<text x="46" y="169.5">Crystal_GND24</text>
<text x="47" y="172.3">Y1</text>
<text x="91.9" y="169.8">BOOT_SEL</text>
<text x="91.9" y="173.6">I2C0_SDA</text>
<text x="131.2" y="169.8">UART0_TXD</text>
<text x="132.7" y="173.6">SPI0_CLK</text>
<text x="28.1" y="177.4">20pF</text>
<text x="29.1" y="174.9">C3</text>
<text x="73.1" y="177.4">AT_DVDD</text>
<text x="91.9" y="177.4">DVDD3V3</text>
<text x="131.7" y="177.4">SPI0_MOSI</text>
<text x="91.9" y="181.2">I2C0_SCL</text>
<text x="91.9" y="185">PWM0</text>
<text x="131.2" y="185">SPI0_CSN0</text>
<text x="131.7" y="181.2">SPI0_MISO</text>
</g>
<g font-size="1.3" fill="#0f0f0f">
<text x="45.5" y="28.9">USB_D+</text>
<text x="45.5" y="32.7">USB_D-</text>
<text x="63.5" y="32.7">AT_SYS_UART_RXD 10</text>
<text x="97.6" y="30.1">CH_UART_TXD</text>
<text x="102.7" y="35.2">USB_D-</text>
<text x="41.9" y="40.3">CH_USB_D-</text>
<text x="41.9" y="36.5">CH_USB_D+</text>
<text x="179.9" y="37.8">CH_UART_RXD</text>
<text x="180.2" y="40.3">CH_UART_TXD</text>
<text x="234.6" y="41.6">AT_RST</text>
<text x="267.9" y="41.6">AT_GPIO3</text>
<text x="147.3" y="47.9">CH_USB_D- 8</text>
<text x="147.3" y="45.4">CH_USB_D+ 7</text>
<text x="97.3" y="53">CH_UART_RXD</text>
<text x="63.5" y="55.5">AT_SYS_UART_TXD</text>
<text x="102.7" y="58.1">USB_D+</text>
<text x="181.3" y="58.1">AT_RST</text>
<text x="42" y="63.2">AT_RMIC_P</text>
<text x="41.9" y="70.8">AT_LOUT_P</text>
<text x="41.9" y="67">AT_RMIC_N</text>
<text x="41.9" y="74.6">AT_LOUT_N</text>
<text x="42.2" y="83.5">AT_LMIC_N</text>
<text x="42.3" y="79.7">AT_LMIC_P</text>
<text x="43.5" y="87.3">AT_PWM0</text>
<text x="207" y="94.9">AT_RST</text>
<text x="207" y="97.4">AT_SWCLK</text>
<text x="207" y="100">AT_SWDIO</text>
<text x="238.8" y="98.7">AT_UART0_TXD</text>
<text x="238.8" y="96.2">AT_UART0_RXD</text>
<text x="270.5" y="97.4">AT_GPIO3</text>
<text x="270.5" y="100">AT_PWM0</text>
<text x="207" y="119">AT_SYS_UART_RXD</text>
<text x="240" y="119">AT_SPI0_MO</text>
<text x="240" y="116.5">AT_SPI0_CLK</text>
<text x="27.4" y="124.1">AT_BOOT</text>
<text x="54.6" y="124.1">AT_TEST_MODE</text>
<text x="73.7" y="122.8">AT_TEST_MODE</text>
<text x="148.6" y="122.8">AT_LOUT_P</text>
<text x="207" y="121.6">AT_SYS_UART_TXD</text>
<text x="207" y="124.1">AT_BOOT</text>
<text x="240" y="121.6">AT_SPI0_MI</text>
<text x="240" y="124.1">AT_SPI0_CS0</text>
<text x="73.7" y="130.5">AT_GPIO3</text>
<text x="73.7" y="126.7">AT_RST</text>
<text x="148.6" y="126.7">AT_LOUT_N</text>
<text x="176.6" y="136.8">AT_RMIC_N</text>
<text x="71.1" y="138.1">AT_SYS_UART_RXD</text>
<text x="71.1" y="141.9">AT_SYS_UART_TXD</text>
<text x="176.6" y="143.2">AT_RMIC_P</text>
<text x="207" y="141.9">AT_I2C0_SDA</text>
<text x="176.9" y="149.5">AT_LMIC_P</text>
<text x="207" y="144.4">AT_I2C0_SCL</text>
<text x="74.9" y="153.3">AT_XT_IN</text>
<text x="176.8" y="155.9">AT_LMIC_N</text>
<text x="74.9" y="157.1">AT_XT_OUT</text>
<text x="149.3" y="157.1">AT_SWCLK</text>
<text x="149.7" y="160.9">AT_SWDIO</text>
<text x="43.8" y="163.5">AT_XT_IN</text>
<text x="74.9" y="168.6">AT_BOOT</text>
<text x="74.9" y="172.4">AT_I2C0_SDA</text>
<text x="146.7" y="172.4">AT_SPI0_CLK</text>
<text x="74.9" y="180">AT_I2C0_SCL</text>
<text x="147.5" y="176.2">AT_SPI0_MO</text>
<text x="148.2" y="180">AT_SPI0_MI</text>
<text x="43.3" y="181.3">AT_XT_OUT</text>
<text x="74.9" y="183.8">AT_PWM0</text>
<text x="146.6" y="183.8">AT_SPI0_CS0</text>
</g>
<g font-size="1.3" fill="#a90000">
<text x="94.5" y="35.3">2</text>
<text x="94.5" y="30.2">9</text>
<text x="166.1" y="35" transform="rotate(-90 166.1 35)">3</text>
<text x="168.7" y="35" transform="rotate(-90 168.7 35)">6</text>
<text x="171.2" y="35" transform="rotate(-90 171.2 35)">1</text>
<text x="88.6" y="40.1" transform="rotate(-90 88.6 40.1)">1</text>
<text x="177.1" y="37.8">4</text>
<text x="177.1" y="40.4">5</text>
<text x="117.4" y="42.9">1</text>
<text x="125" y="42.9">2</text>
<text x="130.6" y="47.7" transform="rotate(-90 130.6 47.7)">8</text>
<text x="159.3" y="42.9">9</text>
<text x="159.3" y="45.5">7</text>
<text x="176.5" y="42.9">10</text>
<text x="176.5" y="45.5">15</text>
<text x="94.5" y="53.1">7</text>
<text x="159.3" y="48">8</text>
<text x="176.5" y="53.1">11</text>
<text x="176.5" y="48">14</text>
<text x="176.5" y="50.5">16</text>
<text x="81.8" y="55.6">6</text>
<text x="94.5" y="58.2">4</text>
<text x="176.5" y="55.6">12 AT_BOOT</text>
<text x="176.5" y="58.2">13</text>
<text x="176.5" y="55.6">12</text>
<text x="88.6" y="62.9" transform="rotate(-90 88.6 62.9)">5</text>
<text x="166.1" y="63.5" transform="rotate(-90 166.1 63.5)">17</text>
<text x="168.7" y="62.9" transform="rotate(-90 168.7 62.9)">2</text>
<text x="130.6" y="70.6" transform="rotate(-90 130.6 70.6)">3</text>
<text x="200.6" y="92.5">1</text>
<text x="200.6" y="95">2</text>
<text x="232.3" y="93.7">1</text>
<text x="264.1" y="95">1</text>
<text x="200.6" y="97.5">3</text>
<text x="200.6" y="100.1">4</text>
<text x="232.3" y="96.3">2</text>
<text x="232.3" y="98.8">3</text>
<text x="232.3" y="101.3">4</text>
<text x="264.1" y="97.5">2</text>
<text x="264.1" y="100.1">3</text>
<text x="142.2" y="107.7">41</text>
<text x="264.1" y="102.6">4</text>
<text x="89.5" y="111.5">1</text>
<text x="142.2" y="111.5">40</text>
<text x="89.5" y="115.3">2</text>
<text x="89.5" y="119.1">3</text>
<text x="142.2" y="119.1">38</text>
<text x="142.2" y="115.3">39</text>
<text x="200.6" y="116.6">1</text>
<text x="200.6" y="119.1">2</text>
<text x="232.3" y="116.6">1</text>
<text x="232.3" y="119.1">2</text>
<text x="45.6" y="124.2">1</text>
<text x="89.5" y="122.9">4</text>
<text x="142.2" y="122.9">37</text>
<text x="200.6" y="121.7">3</text>
<text x="200.6" y="124.2">4</text>
<text x="232.3" y="121.7">3</text>
<text x="232.3" y="124.2">4</text>
<text x="45.6" y="126.7">2</text>
<text x="89.5" y="126.7">5</text>
<text x="89.5" y="130.6">6</text>
<text x="142.2" y="130.6">35</text>
<text x="142.2" y="126.7">36</text>
<text x="89.5" y="134.4">7</text>
<text x="142.2" y="134.4">34</text>
<text x="232.3" y="136.9">1</text>
<text x="89.5" y="138.2">8</text>
<text x="89.5" y="142">9</text>
<text x="142.2" y="142">32</text>
<text x="142.2" y="138.2">33</text>
<text x="200.6" y="139.4">1</text>
<text x="200.6" y="142">2</text>
<text x="232.3" y="139.4">2</text>
<text x="232.3" y="142">3</text>
<text x="88.9" y="145.8">10</text>
<text x="88.9" y="149.6">11</text>
<text x="142.2" y="149.6">30</text>
<text x="142.2" y="145.8">31</text>
<text x="200.6" y="144.5">3</text>
<text x="200.6" y="147.1">4</text>
<text x="232.3" y="144.5">4</text>
<text x="232.3" y="147.1">5</text>
<text x="232.3" y="149.6">6</text>
<text x="88.9" y="153.4">12</text>
<text x="142.2" y="153.4">29</text>
<text x="88.9" y="157.2">13</text>
<text x="88.9" y="161">14</text>
<text x="142.2" y="161">27</text>
<text x="142.2" y="157.2">28</text>
<text x="88.9" y="164.8">15</text>
<text x="142.2" y="164.8">25AT_UART0_RXD</text>
<text x="36.8" y="172.5">2</text>
<text x="41.7" y="170.3" transform="rotate(-90 41.7 170.3)">1</text>
<text x="88.9" y="168.7">16</text>
<text x="88.9" y="172.5">17</text>
<text x="142.2" y="172.5">24</text>
<text x="142.2" y="168.7">26 AT_UART0_TXD</text>
<text x="41.7" y="176.6" transform="rotate(-90 41.7 176.6)">3</text>
<text x="88.9" y="176.3">18</text>
<text x="142.2" y="176.3">23</text>
<text x="88.9" y="180.1">19</text>
<text x="88.9" y="183.9">20</text>
<text x="142.2" y="183.9">21</text>
<text x="142.2" y="180.1">22</text>
</g>
<g font-size="1.3" fill="#725600">
<text x="22.9" y="47.4">文件:</text>
<text x="28.4" y="47.4">power.kicad_sch</text>
<text x="22.9" y="92.5">文件:</text>
<text x="28.4" y="92.5">audio.kicad_sch</text>
</g>
<text font-size=".8" fill="#006464" x="170" y="39" transform="rotate(-90 170 39)">OUT</text>
</svg>
